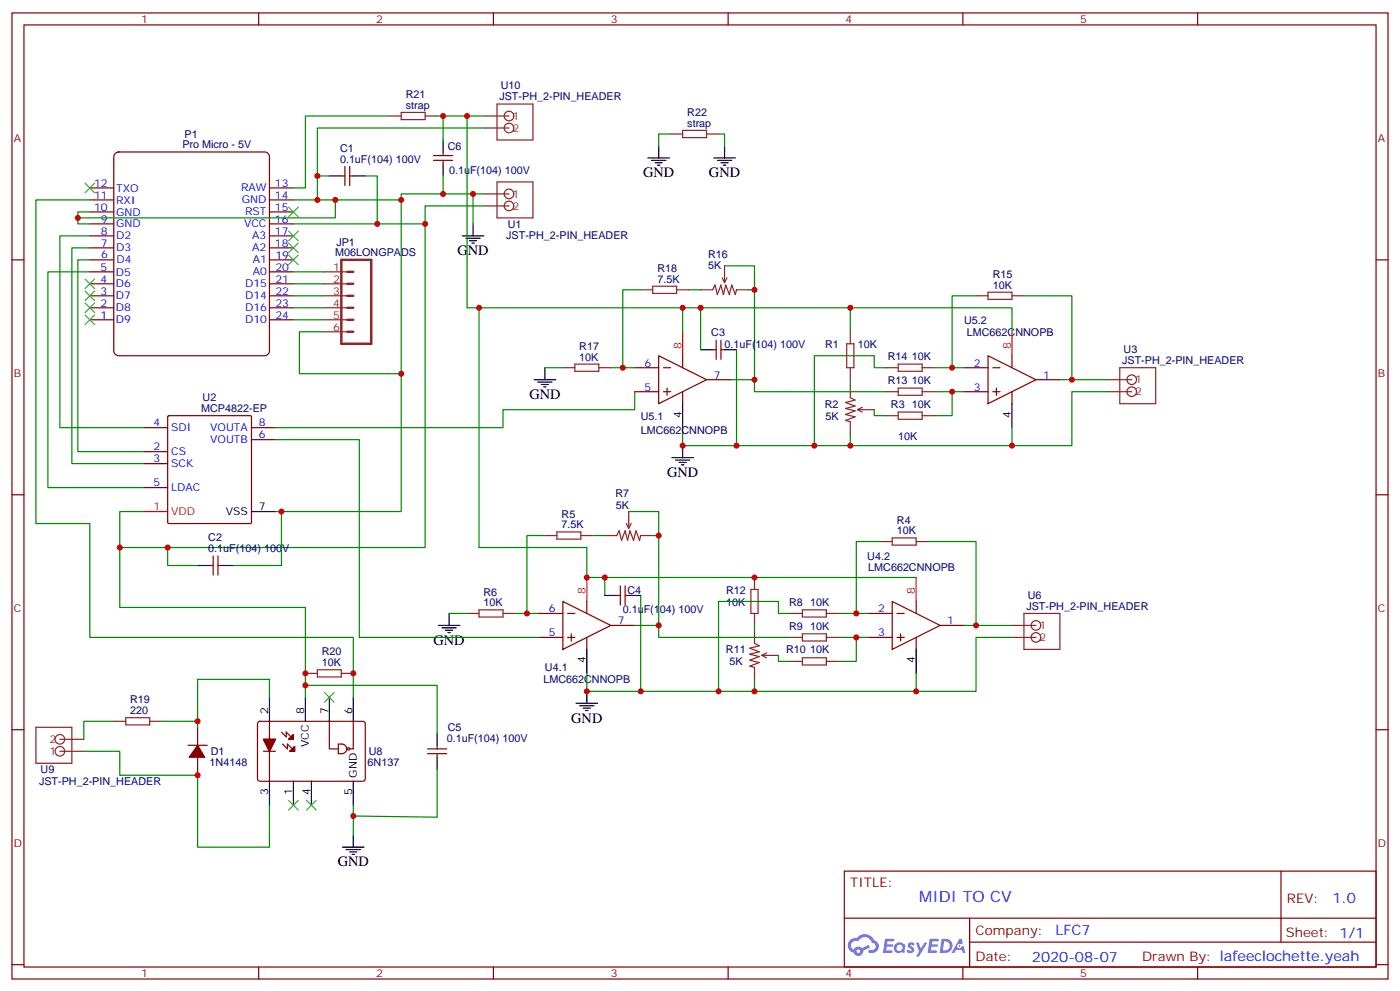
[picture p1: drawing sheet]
<svg xmlns="http://www.w3.org/2000/svg" width="412mm" height="292mm" viewBox="0 0 412 292" stroke-linecap="round" stroke-linejoin="round" font-family="sans-serif">
<g fill="none" stroke="#870000" stroke-width=".35">
<path d="M3.5 3.8h405.4v284.3h-405.4zM7.1 7.3h398.2v277.3h-398.2zM76.2 3.8v3.5M145.3 3.8v3.5M214.5 3.8v3.5M283.6 3.8v3.5M352.8 3.8v3.5M3.5 76.5h3.6M405.3 76.5h3.6M3.5 145.6h3.6M405.3 145.6h3.6M3.5 214.8h3.6"/>
<path d="M405.3 214.8h3.6M248.7 256.4h156.6v28.2h-156.6zM377.3 256.4v20.9M248.7 270.2h156.5M285.6 277.3h119.6M285.6 270.2v14.2M3.5 283.9h3.6M76.2 284.6v3.5M145.3 284.6v3.5M214.5 284.6v3.5M283.6 284.6v3.5M352.8 284.6v3.5"/>
<path d="M405.3 283.9h3.6"/>
</g>
<g fill="#5487ff">
<path d="M267.7 277.6a1.22 1.22 0 0 1 1.7 .2l-.4 .6a.47 .47 0 0 0-.3-.4 .47 .47 0 0 0-.5 .2l.1 .2a1.14 1.14 0 0 1 .8 1.8 1.14 1.14 0 0 1-1.9 0l-.2-.2 .5-.6 .7 .5a.29 .29 0 0 0 .3-.3 .29 .29 0 0 0-.2-.3 1.04 1.04 0 0 1-.6-1.7z"/>
<path d="M260.7 276.3h2.4l.3 .2-.2 .5-1.8 .1-.1 .8h1.5l.3 .4-.3 .4h-1.6l-.2 1.1h1.7l.2 .3-.2 .3-2.6 .1z"/>
<path d="M273.8 276.3h2.4l.3 .2-.1 .5-1.8 .1-.2 .8h1.6l.3 .4-.4 .4h-1.6l-.1 1.1h1.7l.2 .3-.2 .3-2.6 .1z"/>
<path d="M282.6 276.3h.7l.3 1.3-.6 .3a.69 .69 0 0 0-1 .3 .69 .69 0 0 0 .4 .9 .69 .69 0 0 0 .9-.6l.5-.2 .6 2.2h-.8l-.2-.9h-1.8l-.5 .9h-.8z"/>
<path d="M269.8 277.4h.8l.6 1.8 1.1-1.8h.9l-2.6 4.2h-.8l.9-1.5z"/>
<path d="M277.4 276.3l-.6 4.2h1.3a2.11 2.11 0 0 0 2.5-2.1 2.11 2.11 0 0 0-2.5-2.1zM278.1 277.1a1.39 1.39 0 0 1 1.7 1.4 1.39 1.39 0 0 1-1.8 1.3h-.3z"/>
<path d="M263.7 277.9a1.54 1.54 0 0 0-.1 2.2 1.54 1.54 0 0 0 2.2 .1l.6 .3 .3-2.3-.2-.3h-.4a1.49 1.49 0 0 0-2.4 0zM264 278.9a.94 .94 0 0 1 1.8 0 .94 .94 0 0 1-1.8 0z"/>
<path d="M250.4 276.7a2.18 2.18 0 0 0 1.1 3.7 1.44 1.44 0 0 0 1.6 .9 1.44 1.44 0 0 0 1.2-1.4l2-1.1-.5-.7-1.9 1a1.47 1.47 0 0 0-2.4 .4 1.39 1.39 0 0 1-.7-1.9 1.39 1.39 0 0 1 2-.5 2.12 2.12 0 0 1 2.2-1.3 2.12 2.12 0 0 1 1.9 1.7 1.14 1.14 0 0 1 1.1 1.4 1.14 1.14 0 0 1-1.7 .7 .43 .43 0 0 0-.5 .4 .43 .43 0 0 0 .4 .5 1.98 1.98 0 0 0 2.5-1.2 1.98 1.98 0 0 0-1.2-2.6 3.1 3.1 0 0 0-5.3-.6l-.9 .1zM252.3 280a.55 .55 0 0 1 1.1 0 .55 .55 0 0 1-1.1 0z"/>
<circle cx="282.6" cy="278.4" r=".26"/>
</g>
<path d="M33.8 45.3l1.1-.6h43.1a1.41 1.41 0 0 1 1.4 1.4v57.2a1.51 1.51 0 0 1-1.4 1.4h-43.1a1.51 1.51 0 0 1-1.4-1.4v-57.2z" fill="#fff" stroke="#800000" stroke-width=".35"/>
<g fill="none" stroke="#870000" stroke-width=".35">
<path d="M26.5 58.8h7M26.5 55.3h7M79.4 58.8h7M79.4 55.3h7M100.5 51.8h1.1M101.6 49v5.6M103 49v5.6M103 51.8h1.1M26.5 76.5h7M26.5 73h7M26.5 69.4h7M26.5 65.9h7"/>
<path d="M26.5 62.4h7M79.4 76.5h7M79.4 73h7M79.4 69.4h7M79.4 65.9h7M79.4 62.4h7M26.5 94.1h7M26.5 90.6h7M26.5 87.1h7M26.5 83.5h7M26.5 80h7M79.4 94.1h7"/>
<path d="M79.4 90.6h7M79.4 87.1h7M79.4 83.5h7M79.4 80h7M187 108.2h7M187 115.3h7M194 104.7l14.1 7.1-14.1 7zM195.4 108.2h2.2M195.4 115.3h2.2M196.5 114.2v2.1M201.1 104.7v3.5M201.1 115.3v3.5"/>
<path d="M208.1 111.8h7.1M209.9 102.9h1.1M211 100.1v5.7M212.4 100.1v5.7M212.4 102.9h1M284 108.2h7M284 115.3h7M291 104.7l14.2 7.1-14.2 7zM292.5 108.2h2.1M292.5 115.3h2.1M293.5 114.2v2.1M298.1 104.7v3.5"/>
<path d="M298.1 115.3v3.5M305.2 111.8h7M42.3 125.9h7.1M42.3 132.9h7.1M42.3 136.5h7.1M49.4 122.5l.3-.2h24l.3 .2 .1 31.2-.2 .3-24.2 .1-.3-.2zM74.1 125.9h7M74.1 129.4h7M42.3 143.5h7.1M61.7 166.4h1.1M62.8 163.6v5.7M64.2 163.6v5.7"/>
<path d="M64.2 166.4h1.1M165.8 177l14.1 7.1-14.1 7zM172.9 177v3.6M181.7 175.3h1M182.7 172.4v5.7M184.1 172.4v5.7M184.1 175.3h1.1M262.8 177l14.1 7.1-14.1 7zM269.9 177v3.6M158.7 180.6h7.1M158.7 187.6h7.1M167.2 180.6h2.1"/>
<path d="M167.2 187.6h2.1M168.3 186.5v2.2M172.9 187.6v3.5M179.9 184.1h7.1M255.8 180.6h7M255.8 187.6h7M264.2 180.6h2.1M264.2 187.6h2.1M265.3 186.5v2.2M269.9 187.6v3.5M276.9 184.1h7.1"/>
</g>
<g fill="none" stroke="#8c2424" stroke-width=".35">
<path d="M142.9 57.1h7M146.4 53.6h10.6v10.5h-10.6zM142.9 60.6h7M213.4 78.2v5M95.2 80h7.1M95.2 83.5h7.1M95.2 87.1h7.1M95.2 90.6h7.1M95.2 94.1h7.1M95.2 97.6h7.1M188.7 85.3h3.6M192.3 84.2h7v2.2h-7z"/>
<path d="M199.3 85.3h3.5M206.4 85.3h3.5l.7-1.4 .7 2.8 1.1-2.8 .7 2.8 .7-2.8 1 2.8 .7-2.8 1.1 2.8 .4-1.4h3.5M212.7 81.8l.7 1.4M214.1 81.8l-.7 1.4M250.5 97.6v3.6M287.5 87.1h3.5M291 86h7.1v2.1h-7.1zM298.1 87.1h3.5M165.8 108.2h3.5M169.3 107.2h7.1v2.1h-7.1zM176.4 108.2h3.5M249.4 101.2h2.1v7h-2.1z"/>
<path d="M250.5 108.2v3.6M250.5 113.5v3.6l1.4 .7-2.8 .7 2.8 1-2.8 .7 2.8 .7-2.8 1.1 2.8 .7-2.8 1.1 1.4 .3v3.5M254 119.9l-1.4 .7M261.1 108.2h3.5M261.1 115.3h3.5M264.6 107.2h7v2.1h-7zM264.6 114.2h7v2.1h-7zM271.6 108.2h3.6M271.6 115.3h3.6M326.3 115.3h7.1M326.3 111.8h7.1M329.8 108.2h10.6v10.6h-10.6z"/>
<path d="M252.6 120.6l1.4 .7M252.6 120.6h4.9M261.1 122.3h3.5M264.6 121.3h7v2.1h-7zM271.6 122.3h3.6M160.5 157.6h3.5M164 156.6h7.1v2.1h-7.1zM171.1 157.6h3.5M178.2 157.6h3.5l.7-1.4 .7 2.8 1-2.8 .8 2.8 .7-2.8 1 2.8 .7-2.8 1.1 2.8 .3-1.4h3.6M184.5 154.1l.7 1.4M185.2 150.6v4.9M185.9 154.1l-.7 1.4"/>
<path d="M259.3 159.4h3.5M262.8 158.3h7.1v2.1h-7.1zM269.9 159.4h3.5M141.1 179.5h7.1v2.1h-7.1zM221.2 173.5h2.1v7.1h-2.1zM222.2 170v3.5M236.4 179.5h7v2.1h-7zM137.6 180.6h3.5M148.2 180.6h3.5M222.2 185.8v3.6l1.5 .7-2.9 .7 2.9 1-2.9 .7 2.9 .8-2.9 1 2.9 .7-2.9 1.1 1.4 .3v3.6M222.2 180.6v3.5M224.4 192.9l1.4 .7"/>
<path d="M224.4 192.9h4.9M225.8 192.2l-1.4 .7M232.8 180.6h3.6M232.8 187.6h3.6M232.8 194.7h3.6M236.4 186.5h7v2.2h-7zM236.4 193.6h7v2.1h-7zM243.4 180.6h3.5M243.4 187.6h3.5M243.4 194.7h3.5M298.1 184.1h7.1M298.1 187.6h7.1"/>
<path d="M301.6 180.6h10.6v10.5h-10.6z"/>
<circle cx="149.9" cy="57.1" r="1.41"/>
<circle cx="149.9" cy="60.6" r="1.41"/>
<circle cx="333.4" cy="111.8" r="1.41"/>
<circle cx="333.4" cy="115.3" r="1.41"/>
<circle cx="305.2" cy="184.1" r="1.41"/>
<circle cx="305.2" cy="187.6" r="1.41"/>
</g>
<g fill="none" stroke="#008700" stroke-width=".35">
<path d="M97 51.8h-3.5v7M107.6 51.8h3.5v14.1M118.2 58.8v91.8h-37.1M139.3 57.1v8.8M142.9 57.1h-24.7v1.7h-31.8M26.5 69.4h-8.9v56.5h24.7M26.5 73h-5.3v63.5h21.1M26.5 76.5h-3.6v56.4h19.4M125.2 65.9v95.2h-89.9v-10.5h7M142.9 60.6h-17.7v5.3h-38.8M213.4 78.2h8.8v7.1h-1.7M26.5 80h-12.4v63.5h28.2"/>
<path d="M86.4 80h8.8M86.4 83.5h8.8M86.4 87.1h8.8M86.4 90.6h8.8M86.4 94.1h8.8M95.2 97.6h-7v12.4h30M137.6 90.6h160.5v7M188.7 85.3h-5.3v22.9h3.6M201.1 90.6v7M202.8 85.3h3.6M206.4 90.6v12.3M222.2 85.3v26.5h-7"/>
<path d="M250.5 90.6v7M287.5 87.1h-7v21.1h3.5M301.6 87.1h14.1v24.7M160.5 108.2h5.3M179.9 108.2h3.5M187 115.3v5.3h-38.8v5.3h-67.1M217 102.9v28.3h-15.9v-5.3M222.2 111.8v3.5h38.9M250.5 111.8v1.7M261.1 108.2h-3.6v-3.5h-17.6v26.5M275.2 115.3h8.8M275.2 108.2h5.3"/>
<path d="M280.5 115.3v7h-5.3M312.2 111.8h14.1M326.3 115.3h-10.6v15.9h-17.6M81.1 129.4h24.7v58.2h52.9M250.5 127.6v3.6M257.5 120.6v1.7h3.6M298.1 125.9v5.3h-81.1M82.9 150.6v15.8h-14.1M160.5 157.6h-5.3v23h3.5M174.6 157.6h3.6M185.2 150.6h8.8v7h-1.7M194 157.6v26.5h-7"/>
<path d="M259.3 159.4h-7.1v21.2h3.6M273.4 159.4h14.1v24.7M49.4 161.1v5.3h8.8M141.1 161.1h31.8v8.9h97M178.2 170v5.3M188.7 175.3v28.2h-15.8v-5.3M132.3 180.6h5.3M151.7 180.6h3.5M194 184.1v3.5h38.8M222.2 184.1v1.7M222.2 200v3.5M229.3 192.9v1.8h3.5"/>
<path d="M232.8 180.6h-3.5v-3.6h-17.6v26.5M246.9 180.6h5.3M246.9 187.6h8.9M252.2 187.6v7.1h-5.3M269.9 198.2v5.3h-81.2M284 184.1h14.1M298.1 187.6h-10.6v15.9h-17.6"/>
</g>
<g fill="none" stroke="#000" stroke-width=".35">
<path d="M97 51.8h3.5M104.1 51.8h3.5M136.2 69.4h6.3M137.2 70.1h4.3M138.3 70.8h2.1M139 71.5h.7M139.3 65.9v3.5M157.3 111.8h6.4M158.4 112.5h4.2M159.5 113.2h2.1M160.2 113.9h.7M160.5 108.2v3.6"/>
<path d="M201.1 118.8v7.1M206.4 102.9h3.5M213.4 102.9h3.6M298.1 118.8v7.1M197.9 134.7h6.4M199 135.4h4.2M200 136.1h2.1M200.7 136.8h.7M201.1 131.2v3.5M74.1 150.6h7M58.2 166.4h3.5M65.3 166.4h3.5"/>
<path d="M178.2 175.3h3.5M185.2 175.3h3.5M129.1 184.1h6.4M130.2 184.8h4.2M131.2 185.5h2.1M131.9 186.2h.7M132.3 180.6v3.5M172.9 191.1v7.1M269.9 191.1v7.1M169.7 207h6.3M170.7 207.7h4.3M171.8 208.4h2.1"/>
<path d="M172.5 209.1h.7M172.9 203.5v3.5"/>
</g>
<path d="M201.1 97.6v7.1M298.1 97.6v7.1M42.3 150.6h7.1M172.9 170v7M269.9 170v7" fill="none" stroke="#f00" stroke-width=".35"/>
<path d="M100.5 76.5h8.9v24.7h-8.9zM102.3 87.1h1.8M102.3 83.5h1.8M102.3 80h1.8M102.3 94.1h1.8M102.3 90.6h1.8M102.3 97.6h1.8" fill="none" stroke="#8c2424" stroke-width=".71"/>
<path d="M76.1 212.5l.5-.2 30.6 .1 .4 .6-.1 16.5-.6 .4h-30.6l-.5-.7v-16.2z" fill="#fff" stroke="#870000" stroke-width=".35"/>
<g fill="none" stroke="#000" stroke-width=".35">
<path d="M130.5 41.2v3.5M130.5 48.3v3.5M190.9 46.5h6.3M191.9 47.2h4.2M193 47.9h2.1M193.7 48.6h.7M194 43v3.5M210.3 46.5h6.3M211.3 47.2h4.2M212.4 47.9h2.1M213.1 48.6h.7M213.4 43v3.5"/>
<path d="M79.4 205.2v7.1M90 205.2v7.1M97 205.2v7.1M104.1 205.2v7.1M128.8 215.8v3.6M79.4 229.9v7.1M86.4 229.9v7.1M91.7 229.9v7.1M104.1 229.9v7.1M128.8 222.9v3.5M100.9 249.3h6.3M102 250h4.2"/>
<path d="M103 250.8h2.1M103.7 251.5h.7M104.1 245.8v3.5"/>
</g>
<g fill="none" stroke="#870000" stroke-width=".35">
<path d="M127.7 45.8h5.6M127.7 47.2h5.6M130.5 44.7v1.1M130.5 47.2v1.1M55.4 219.4h5.6M58.2 214.1v5.3M77.6 217.6h3.5l-1.7 3.5zM79.4 212.3v5.3M82.9 215.5l1.4 1.4v-1.4l1.4 1.4M83.3 219l1.4 1.4v-1.4l1.4 1.4M86.4 216.2v1.4h-1.4zM86.8 219.7v1.4h-1.4z"/>
<path d="M97 212.3v8.1h2.5M99.7 219a1.92 1.92 0 0 1 2.4 1 1.41 1.41 0 0 1-1.4 1.8h-1zM104.1 212.3v8.1h-1.1M128.8 219.4v1M58.2 222.9v5.3M77.6 221.1h3.5M79.4 221.1v8.8M125.9 221.8h5.7M125.9 220.4h5.7M128.8 221.8v1.1"/>
<circle cx="102.7" cy="220.4" r=".35"/>
</g>
<g fill="#870000" stroke="#870000" stroke-width=".35">
<path d="M77.6 217.6h3.5l-1.7 3.5z"/>
<path d="M86.4 216.2v1.4h-1.4z"/>
<path d="M85.4 221.1l1.4-1.4v1.4z"/>
<path d="M58.2 219.4l2.1 3.5h-4.6z"/>
</g>
<g fill="none" stroke="#8c2424" stroke-width=".35">
<path d="M114.7 34.1h3.5M118.2 33.1h7v2.1h-7zM125.2 34.1h3.6M142.9 34.1h7M142.9 37.7h7M146.4 30.6h10.6v10.6h-10.6zM197.6 39.4h3.5M201.1 38.4h7v2.1h-7zM208.1 39.4h3.6M90 198.2h3.5M93.5 197.1h7v2.1h-7zM100.5 198.2h3.6"/>
<path d="M10.6 214.1h10.6v10.5h-10.6zM17.6 217.6h7.1M33.5 212.3h3.5M37 211.2h7.1v2.2h-7.1zM44.1 212.3h3.5M17.6 221.1h7.1"/>
<circle cx="149.9" cy="34.1" r="1.41"/>
<circle cx="149.9" cy="37.7" r="1.41"/>
<circle cx="17.6" cy="217.6" r="1.41"/>
<circle cx="17.6" cy="221.1" r="1.41"/>
</g>
<g fill="none" stroke="#008700" stroke-width=".35">
<path d="M114.7 34.1h-24.7v21.2h-3.6M128.8 34.1h14.1M130.5 34.1v7.1M137.6 34.1v56.5M142.9 37.7h-49.4v14.1M197.6 39.4h-3.6v3.6M211.7 39.4h1.7v3.6M26.5 58.8h-15.9v95.3h15.9v33.5h77.6v17.6M98.8 58.8v5.3h-75.9M130.5 51.8v5.3M26.5 62.4h-3.6v3.5h3.6M141.1 90.6v70.5"/>
<path d="M35.3 161.1v17.7h54.7v26.4M33.5 212.3h-8.8v5.3M47.6 212.3h10.6v1.8M79.4 205.2v-5.2h-21.2v12.3M90 201.7h38.8v14.1M24.7 221.1h10.6v7.1h22.9v21.1h21.2v-12.3M104.1 237v8.8M128.8 226.4v14.1l-24.7-.3"/>
</g>
<g fill="none" stroke="#3c3" stroke-width=".35">
<path d="M25 53.9l2.9 2.8M27.9 53.9l-2.9 2.8M85 75.1l2.8 2.8M85 71.5l2.8 2.9M85 68l2.8 2.8M85 61l2.8 2.8M87.8 75.1l-2.8 2.8M87.8 71.5l-2.8 2.9M87.8 68l-2.8 2.8M87.8 61l-2.8 2.8M25 82.1l2.9 2.8M25 85.7l2.9 2.8"/>
<path d="M25 89.2l2.9 2.8M25 92.7l2.9 2.8M27.9 82.1l-2.9 2.8M27.9 85.7l-2.9 2.8M27.9 89.2l-2.9 2.8M27.9 92.7l-2.9 2.8M95.6 203.8l2.8 2.9M98.4 203.8l-2.8 2.9M85 235.6l2.8 2.8M87.8 235.6l-2.8 2.8M90.3 235.6l2.8 2.8M93.1 235.6l-2.8 2.8"/>
</g>
<g fill="#c00">
<circle cx="130.5" cy="34.1" r=".88"/>
<circle cx="141.1" cy="90.6" r=".88"/>
<circle cx="22.9" cy="64.1" r=".88"/>
<circle cx="98.8" cy="58.8" r=".88"/>
<circle cx="93.5" cy="51.8" r=".88"/>
<circle cx="104.1" cy="240.2" r=".88"/>
<circle cx="90" cy="201.7" r=".88"/>
<circle cx="104.1" cy="198.2" r=".88"/>
<circle cx="90" cy="198.2" r=".88"/>
<circle cx="35.3" cy="161.1" r=".88"/>
<circle cx="58.2" cy="228.2" r=".88"/>
<circle cx="58.2" cy="212.3" r=".88"/>
<circle cx="201.1" cy="90.6" r=".88"/>
<circle cx="206.4" cy="90.6" r=".88"/>
<circle cx="250.5" cy="90.6" r=".88"/>
<circle cx="183.4" cy="108.2" r=".88"/>
<circle cx="201.1" cy="131.2" r=".88"/>
<circle cx="298.1" cy="131.2" r=".88"/>
<circle cx="222.3" cy="85.3" r=".88"/>
<circle cx="217" cy="131.2" r=".88"/>
<circle cx="315.7" cy="111.8" r=".88"/>
<circle cx="280.5" cy="108.2" r=".88"/>
<circle cx="280.5" cy="115.3" r=".88"/>
<circle cx="222.3" cy="111.8" r=".88"/>
<circle cx="250.5" cy="131.2" r=".88"/>
<circle cx="239.9" cy="131.2" r=".88"/>
<circle cx="211.7" cy="203.5" r=".88"/>
<circle cx="222.3" cy="203.5" r=".88"/>
<circle cx="222.3" cy="170" r=".88"/>
<circle cx="194" cy="184.1" r=".88"/>
<circle cx="252.2" cy="187.6" r=".88"/>
<circle cx="252.2" cy="180.6" r=".88"/>
<circle cx="287.5" cy="184.1" r=".88"/>
<circle cx="188.7" cy="203.5" r=".88"/>
<circle cx="194" cy="157.6" r=".88"/>
<circle cx="269.9" cy="203.5" r=".88"/>
<circle cx="172.9" cy="203.5" r=".88"/>
<circle cx="118.2" cy="110" r=".88"/>
<circle cx="155.2" cy="180.6" r=".88"/>
<circle cx="172.9" cy="170" r=".88"/>
<circle cx="178.2" cy="170" r=".88"/>
<circle cx="139.3" cy="57.1" r=".88"/>
<circle cx="82.9" cy="150.6" r=".88"/>
<circle cx="49.4" cy="161.1" r=".88"/>
<circle cx="111.1" cy="65.9" r=".88"/>
<circle cx="93.5" cy="58.8" r=".88"/>
<circle cx="125.2" cy="65.9" r=".88"/>
<circle cx="118.2" cy="58.8" r=".88"/>
<circle cx="137.6" cy="34.1" r=".88"/>
<circle cx="130.5" cy="57.1" r=".88"/>
</g>
<text font-size="4.6" fill="#00f" x="270.8" y="265.4">MIDI TO CV</text>
<g font-size="4.2">
<text x="189.4" y="52.1">GND</text>
<text x="208.8" y="52.1">GND</text>
<text x="134.8" y="75.1">GND</text>
<text x="155.9" y="117.4">GND</text>
<text x="196.5" y="140.3">GND</text>
<text x="127.7" y="189.7">GND</text>
<text x="168.3" y="212.7">GND</text>
<text x="99.5" y="255">GND</text>
</g>
<g font-size="4.2" fill="#00f">
<text x="392.5" y="265.7">1.0</text>
<text x="310.9" y="275.2">LFC7</text>
<text x="304" y="283">2020-08-07</text>
</g>
<g font-size="3.9" fill="#800">
<text x="250.5" y="261">TITLE:</text>
<text x="379.1" y="265.7">REV:</text>
<text x="287.4" y="275.2">Company:</text>
<text x="378.7" y="275.8">Sheet: 1/1</text>
<text x="287.4" y="282.9">Date:</text>
<text x="336.4" y="282.9">Drawn By: lafeeclochette.yeah</text>
</g>
<g font-size="3.2" fill="#800">
<text x="41.6" y="6.8">1</text>
<text x="110.8" y="6.8">2</text>
<text x="179.9" y="6.8">3</text>
<text x="249.1" y="6.8">4</text>
<text x="318.2" y="6.8">5</text>
<text x="4.1" y="41.9">A</text>
<text x="405.9" y="41.9">A</text>
<text x="4.1" y="111.1">B</text>
<text x="405.9" y="111.1">B</text>
<text x="4.1" y="180.2">C</text>
<text x="405.9" y="180.2">C</text>
<text x="4.1" y="249.3">D</text>
<text x="405.9" y="249.3">D</text>
<text x="41.6" y="287.6">1</text>
<text x="110.8" y="287.6">2</text>
<text x="179.9" y="287.6">3</text>
<text x="249.1" y="287.6">4</text>
<text x="318.2" y="287.6">5</text>
</g>
<g font-size="3.2" fill="#000080">
<text x="119.6" y="28.9">R21</text>
<text x="147.1" y="29.6">JST-PH_2-PIN_HEADER</text>
<text x="147.5" y="26.2">U10</text>
<text x="119.6" y="32">strap</text>
<text x="202.5" y="34.2">R22</text>
<text x="54.4" y="40.6">P1</text>
<text x="202.5" y="37.3">strap</text>
<text x="53.7" y="43.7">Pro Micro - 5V</text>
<text x="100.2" y="47.9">0.1uF(104) 100V</text>
<text x="100.2" y="44.8">C1</text>
<text x="131.9" y="44.2">C6</text>
<text x="132.3" y="51.2">0.1uF(104) 100V</text>
<text x="149.1" y="70.4">JST-PH_2-PIN_HEADER</text>
<text x="149.5" y="67.1">U1</text>
<text x="98.7" y="75.4">M06LONGPADS</text>
<text x="99.1" y="72.3">JP1</text>
<text x="208.6" y="75.9">R16</text>
<text x="193.6" y="83.2">7.5K</text>
<text x="193.6" y="80.1">R18</text>
<text x="208.6" y="79">5K</text>
<text x="292.4" y="81.8">R15</text>
<text x="292.4" y="84.9">10K</text>
<text x="284" y="95.3">U5.2</text>
<text x="209.5" y="98.8">C3</text>
<text x="284.8" y="98.9">LMC662CNNOPB</text>
<text x="170.6" y="106.1">10K</text>
<text x="170.6" y="103">R17</text>
<text x="213.4" y="102.4">0.1uF(104) 100V</text>
<text x="243" y="102.4">R1</text>
<text x="252.7" y="102.4">10K</text>
<text x="261.5" y="105.9">R14</text>
<text x="268.6" y="105.9">10K</text>
<text x="330.6" y="107.2">JST-PH_2-PIN_HEADER</text>
<text x="331" y="103.9">U3</text>
<text x="261.5" y="113">R13</text>
<text x="268.6" y="113">10K</text>
<text x="59.7" y="118">U2</text>
<text x="243" y="120">R2</text>
<text x="59.3" y="121.3">MCP4822-EP</text>
<text x="188.7" y="123.5">U5.1</text>
<text x="243.1" y="123.5">5K</text>
<text x="262.4" y="120">R3</text>
<text x="268.6" y="120">10K</text>
<text x="188.7" y="127.6">LMC662CNNOPB</text>
<text x="264.6" y="129.4">10K</text>
<text x="181.3" y="146.4">R7</text>
<text x="181.4" y="149.9">5K</text>
<text x="165.4" y="155.5">7.5K</text>
<text x="165.4" y="152.4">R5</text>
<text x="264.2" y="154.2">R4</text>
<text x="61.4" y="159.4">C2</text>
<text x="264.2" y="157.3">10K</text>
<text x="61.4" y="162.6">0.1uF(104) 100V</text>
<text x="255.5" y="164.9">U4.2</text>
<text x="255.8" y="168.2">LMC662CNNOPB</text>
<text x="142.4" y="178.4">10K</text>
<text x="142.4" y="175.3">R6</text>
<text x="184.8" y="174.7">C4</text>
<text x="213.9" y="174.7">R12</text>
<text x="213.9" y="178.2">10K</text>
<text x="232.4" y="178.2">R8</text>
<text x="238.6" y="178.2">10K</text>
<text x="302.3" y="179.5">JST-PH_2-PIN_HEADER</text>
<text x="302.8" y="176.2">U6</text>
<text x="183.4" y="180.6">0.1uF(104) 100V</text>
<text x="232.4" y="185.3">R9</text>
<text x="238.6" y="185.3">10K</text>
<text x="94.8" y="196.1">10K</text>
<text x="94.8" y="192.9">R20</text>
<text x="160.5" y="197.6">U4.1</text>
<text x="213.8" y="192.3">R11</text>
<text x="214.9" y="195.8">5K</text>
<text x="231.5" y="192.3">R10</text>
<text x="238.6" y="192.3">10K</text>
<text x="160.1" y="200.9">LMC662CNNOPB</text>
<text x="38.4" y="207">R19</text>
<text x="38.4" y="210.2">220</text>
<text x="131.9" y="215.3">C5</text>
<text x="131.6" y="218.4">0.1uF(104) 100V</text>
<text x="12" y="227.6">U9</text>
<text x="61.7" y="225.4">1N4148</text>
<text x="62.1" y="222.2">D1</text>
<text x="108.3" y="225.4">6N137</text>
<text x="108.6" y="222.2">U8</text>
<text x="11.5" y="231.1">JST-PH_2-PIN_HEADER</text>
</g>
<g font-size="3.2" fill="#8d2323">
<text x="151" y="35.2">1</text>
<text x="151" y="38.7">2</text>
<text x="151" y="58.1">1</text>
<text x="151" y="61.7">2</text>
<text x="98.2" y="79.7">1</text>
<text x="98.2" y="83.2">2</text>
<text x="98.2" y="86.7">3</text>
<text x="98.2" y="90.2">4</text>
<text x="98.2" y="93.8">5</text>
<text x="98.2" y="97.3">6</text>
<text x="334.4" y="112.8">1</text>
<text x="334.4" y="116.3">2</text>
<text x="306.2" y="185.1">1</text>
<text x="306.2" y="188.7">2</text>
<text x="14.6" y="218.7">2</text>
<text x="14.6" y="222.2">1</text>
</g>
<g font-size="3.2" fill="#00f">
<text x="27.7" y="58.5">11</text>
<text x="27.7" y="55">12</text>
<text x="34.2" y="59.9">RXI</text>
<text x="34.2" y="56.4">TXO</text>
<text x="71" y="56.3">RAW</text>
<text x="71.2" y="59.9">GND</text>
<text x="81" y="54.9">13</text>
<text x="81" y="58.5">14</text>
<text x="27.7" y="62">10</text>
<text x="29.7" y="65.5">9</text>
<text x="34.2" y="63.4">GND</text>
<text x="72.2" y="63.4">RST</text>
<text x="81" y="62">15</text>
<text x="81" y="65.5">16</text>
<text x="29.7" y="69.1">8</text>
<text x="34.2" y="70.5">D2</text>
<text x="34.2" y="67">GND</text>
<text x="71.9" y="66.9">VCC</text>
<text x="74.3" y="70.4">A3</text>
<text x="81" y="69">17</text>
<text x="29.7" y="72.6">7</text>
<text x="29.8" y="76.1">6</text>
<text x="34.2" y="74">D3</text>
<text x="34.3" y="77.5">D4</text>
<text x="74.3" y="74">A2</text>
<text x="74.5" y="77.5">A1</text>
<text x="81" y="72.6">18</text>
<text x="81.1" y="76.1">19</text>
<text x="29.6" y="83.2">4</text>
<text x="29.6" y="79.7">5</text>
<text x="34.1" y="81.1">D5</text>
<text x="74.5" y="81.1">A0</text>
<text x="81.1" y="79.7">20</text>
<text x="81.1" y="83.2">21</text>
<text x="29.6" y="86.7">3</text>
<text x="34.1" y="88.1">D7</text>
<text x="34.1" y="84.6">D6</text>
<text x="72.2" y="84.6">D15</text>
<text x="72.2" y="88.1">D14</text>
<text x="81.1" y="86.7">22</text>
<text x="29.6" y="93.7">1</text>
<text x="29.6" y="90.2">2</text>
<text x="34.1" y="95.2">D9</text>
<text x="34.1" y="91.6">D8</text>
<text x="72.2" y="91.7">D16</text>
<text x="72.2" y="95.2">D10</text>
<text x="81.1" y="90.2">23</text>
<text x="81.1" y="93.8">24</text>
<text x="189.9" y="107.9">6</text>
<text x="286.9" y="107.9">2</text>
<text x="210.3" y="111.4">7</text>
<text x="307.3" y="111.4">1</text>
<text x="189.9" y="114.9">5</text>
<text x="286.9" y="114.9">3</text>
<text x="45.3" y="125.5">4</text>
<text x="76.2" y="125.5">8</text>
<text x="50.4" y="126.9">SDI</text>
<text x="61.9" y="130.5">VOUTB</text>
<text x="61.9" y="126.9">VOUTA</text>
<text x="76.2" y="129">6</text>
<text x="45.3" y="132.6">2</text>
<text x="45.3" y="136.1">3</text>
<text x="50.4" y="134">CS</text>
<text x="50.4" y="137.5">SCK</text>
<text x="45.3" y="143.2">5</text>
<text x="50.4" y="144.6">LDAC</text>
<text x="161.7" y="180.2">6</text>
<text x="182" y="183.7">7</text>
<text x="258.7" y="180.2">2</text>
<text x="279" y="183.7">1</text>
<text x="161.7" y="187.3">5</text>
<text x="258.7" y="187.3">3</text>
</g>
<g font-size="3.2" fill="#f00">
<text x="200.7" y="102.6" transform="rotate(-90 200.7 102.6)">8</text>
<text x="297.7" y="102.6" transform="rotate(-90 297.7 102.6)">8</text>
<text x="45.3" y="150.2">1</text>
<text x="50.4" y="151.6">VDD</text>
<text x="172.5" y="174.9" transform="rotate(-90 172.5 174.9)">8</text>
<text x="269.5" y="174.9" transform="rotate(-90 269.5 174.9)">8</text>
</g>
<g font-size="3.2">
<text x="200.7" y="122.9" transform="rotate(-90 200.7 122.9)">4</text>
<text x="297.7" y="122.9" transform="rotate(-90 297.7 122.9)">4</text>
<text x="66.5" y="151.6">VSS</text>
<text x="76.2" y="150.2">7</text>
<text x="172.5" y="195.3" transform="rotate(-90 172.5 195.3)">4</text>
<text x="269.5" y="195.3" transform="rotate(-90 269.5 195.3)">4</text>
<text x="79" y="210.2" transform="rotate(-90 79 210.2)">2</text>
<text x="89.6" y="210.2" transform="rotate(-90 89.6 210.2)">8</text>
<text x="96.7" y="210.2" transform="rotate(-90 96.7 210.2)">7</text>
<text x="103.7" y="210.2" transform="rotate(-90 103.7 210.2)">6</text>
<text x="91" y="220" transform="rotate(-90 91 220)">VCC</text>
<text x="105.1" y="228.9" transform="rotate(-90 105.1 228.9)">GND</text>
<text x="79" y="234.1" transform="rotate(-90 79 234.1)">3</text>
<text x="86.1" y="234.1" transform="rotate(-90 86.1 234.1)">1</text>
<text x="91.4" y="234.1" transform="rotate(-90 91.4 234.1)">4</text>
<text x="103.7" y="234.1" transform="rotate(-90 103.7 234.1)">5</text>
</g>
</svg>
